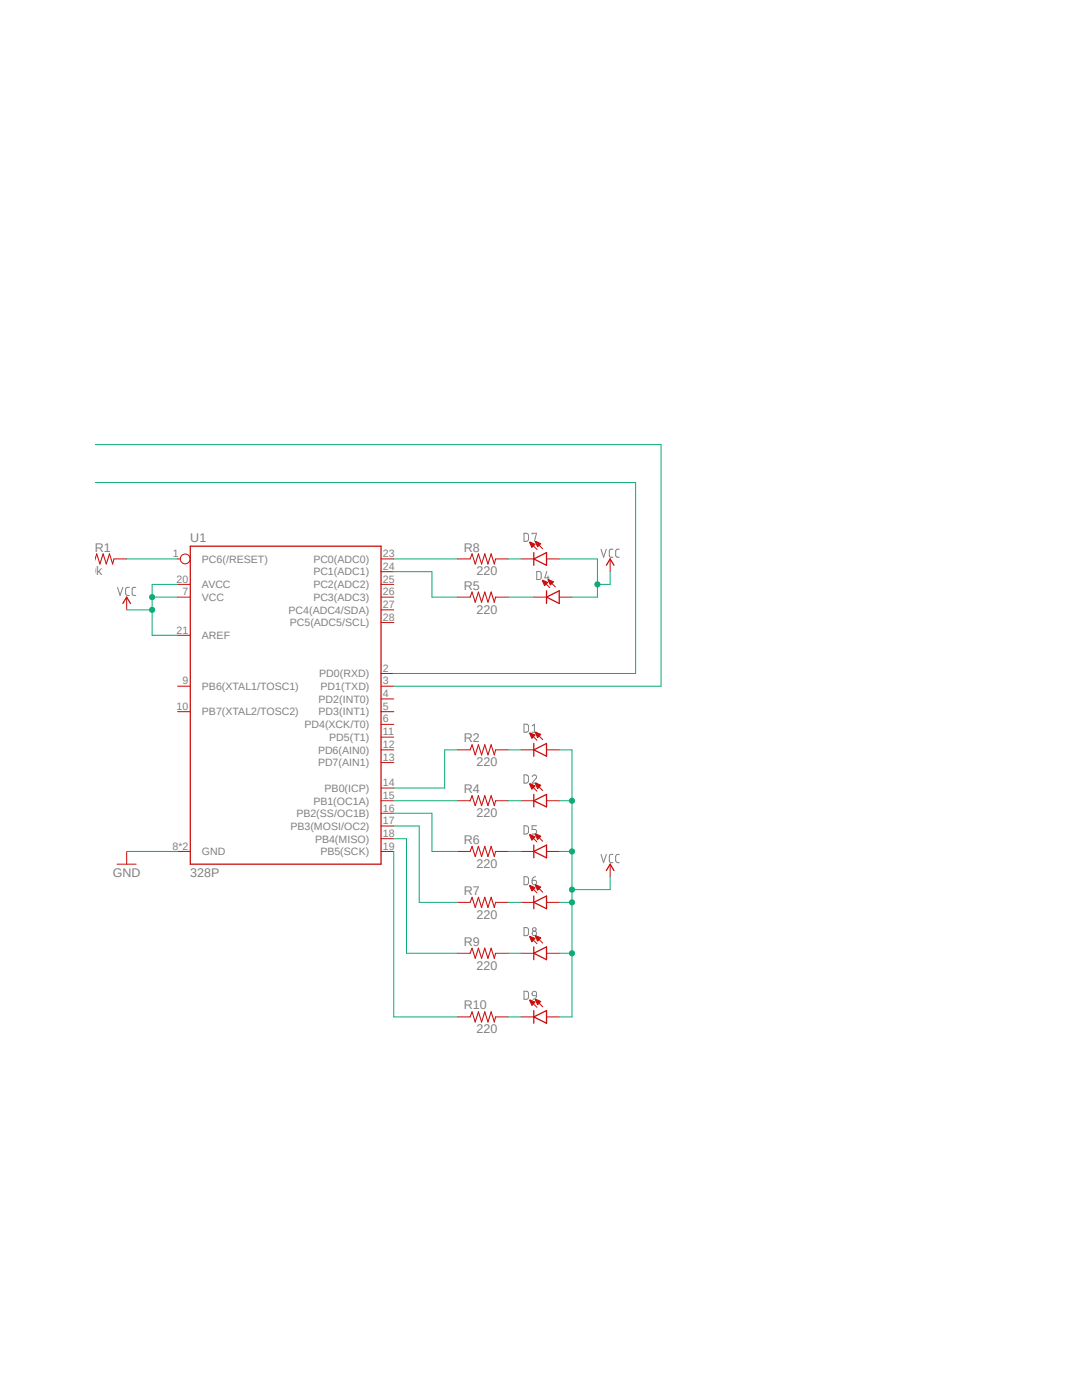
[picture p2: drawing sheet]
<svg xmlns="http://www.w3.org/2000/svg" width="216mm" height="279mm" viewBox="0 0 216 279" stroke-linecap="round" stroke-linejoin="round" font-family="sans-serif">
<path d="M132 88.6l-113 59.2M19 147.7l113 59.2" fill="none" stroke="#fff" stroke-width=".2"/>
<g fill="none" stroke="#808080" stroke-width=".2">
<path d="M23.5 117.2l.5 1.6 .5-1.6M25.8 117.2l-.5 .1-.2 .3v1.1l.7 .1M27.1 117.2l-.6 .1-.1 .3v1.1l.7 .1M104.6 106.4l.6 .1a1.26 1.26 0 0 1 .2 1.3l-.2 .2h-.6zM106.2 106.6v-.2h.9l-.5 1.6M107.1 114l.7 .1a1.25 1.25 0 0 1 0 1.5l-.7 .1zM109.1 114l-.4 1.3h.9M109.3 114.9v.8M119.9 109.6l.5 1.6 .6-1.6M122.3 109.6h-.5l-.2 .4v1l.7 .2M123.6 109.6h-.5l-.2 .4v1l.7 .2M104.6 144.5l.6 .1a1.3 1.3 0 0 1 .2 1.3l-.4 .2h-.4z"/>
<path d="M104.6 154.6l.6 .1a1.26 1.26 0 0 1 .2 1.3l-.4 .3h-.4zM106.2 155a.44 .44 0 0 1 .6-.3 .44 .44 0 0 1 .1 .7l-.7 .9h.9M106.2 146.1h.9M106.2 144.9l.4-.4v1.6M104.6 164.8l.6 .1a1.26 1.26 0 0 1 .2 1.3l-.4 .3h-.4zM104.6 175h.6a1.25 1.25 0 0 1 0 1.5l-.6 .1zM106.2 175.7h.5a.46 .46 0 0 1 .4 .5 .46 .46 0 0 1-.5 .4 .46 .46 0 0 1-.4-.5zM106.9 175a.72 .72 0 0 0-.7 .7M107.1 164.8h-.9v.7l.7 .1 .2 .3-.2 .5-.7 .1M119.9 170.5l.5 1.7 .6-1.7M122.3 170.5l-.5 .1-.2 .3v1.1l.3 .2h.4M123.6 170.5l-.7 .2v1.1a.58 .58 0 0 0 .7 .4"/>
<path d="M104.6 185.1l.6 .1a1.25 1.25 0 0 1 0 1.5h-.6zM104.6 197.8l.6 .1a1.3 1.3 0 0 1 .2 1.3l-.2 .2h-.6zM106.4 197.9h.4l.2 .1 .1 .7h-.5a.46 .46 0 0 1-.4-.4 .46 .46 0 0 1 .2-.4zM107.1 198.7a.72 .72 0 0 1-.8 .7"/>
<circle cx="106.6" cy="186.3" r=".46"/>
<circle cx="106.6" cy="185.5" r=".35"/>
</g>
<path d="M38 109h38v63.5h-38zM24.5 120.4l.8-1.2 .7 1.2M106.5 149.6l2.6-1.2v2.5zM106.5 148.4v2.5" fill="none" stroke="#c90d0c" stroke-width=".25"/>
<g fill="none" stroke="#c90d0c" stroke-width=".2">
<path d="M22.7 111.5h2.6M25.3 119.2v2.5M35.4 119.2h2.6M35.4 116.6h2.6M35.4 111.5h.6M76 119.2h2.6M76 116.6h2.6M76 114.1h2.6M76 111.5h2.6M35.4 136.9h2.6M35.4 126.8h2.6M76 136.9h2.6"/>
<path d="M76 139.5h2.6M76 134.4h2.6M76 124.2h2.6M76 121.7h2.6M35.4 142h2.6M76 142h2.6M76 159.8h2.6M76 157.3h2.6M76 152.2h2.6M76 149.6h2.6M76 147.1h2.6M76 144.6h2.6"/>
<path d="M104 149.6h2.5M105.7 146.3l1.4 1.4M106.9 146.2l1.4 1.4M109.1 149.6h2.5M23.4 172.5h3.8M25.3 169.9v2.6M35.4 169.9h2.6M76 169.9h2.6M76 167.4h2.6M76 164.8h2.6M76 162.3h2.6"/>
<circle cx="37" cy="111.5" r=".98"/>
</g>
<path d="M22.7 111.5l-.2 1.1-.7-2.1-.6 2.1-.6-2.1-.7 2.1-.6-2.1-.3 1.1" fill="none" stroke="#c90d0c" stroke-width=".21"/>
<path d="M106.8 146.2l1.1 .4-.6 .6z" fill-rule="evenodd" fill="#c90d0c"/>
<path d="M106.8 146.2l1.1 .4-.6 .6z" fill="none" stroke="#c90d0c" stroke-width=".2"/>
<path d="M105.7 146.3l1.1 .4-.7 .7z" fill-rule="evenodd" fill="#c90d0c"/>
<path d="M91.3 149.6h2.5M98.9 149.6h2.5M104 159.8h2.5M105.7 146.3l1.1 .4-.7 .7zM105.7 156.5l1.4 1.4M106.9 156.4l1.4 1.4M109.1 159.8h2.5" fill="none" stroke="#c90d0c" stroke-width=".2"/>
<path d="M93.8 149.6l.4-1 .6 2.1 .7-2.1 .6 2.1 .6-2.1 .7 2.1 .6-2.1 .6 2.1 .3-1.1" fill="none" stroke="#c90d0c" stroke-width=".21"/>
<path d="M106.5 159.8l2.6-1.3v2.5zM106.5 158.5v2.5" fill="none" stroke="#c90d0c" stroke-width=".25"/>
<path d="M106.8 156.3h.1l1 .4-.6 .7z" fill-rule="evenodd" fill="#c90d0c"/>
<path d="M106.8 156.3h.1l1 .4-.6 .7z" fill="none" stroke="#c90d0c" stroke-width=".2"/>
<path d="M105.7 156.5v-.1l1.1 .4-.7 .7z" fill-rule="evenodd" fill="#c90d0c"/>
<path d="M106.5 119.2h2.6M108.3 115.9l1.4 1.4M109.4 115.7l1.4 1.4M111.6 119.2h2.5M121.8 111.5v2.6M91.3 159.8h2.5M98.9 159.8h2.5M105.7 156.5v-.1l1.1 .4-.7 .7z" fill="none" stroke="#c90d0c" stroke-width=".2"/>
<path d="M93.8 159.8l.4-1 .6 2 .7-2 .6 2 .6-2 .7 2 .6-2 .6 2 .3-1" fill="none" stroke="#c90d0c" stroke-width=".21"/>
<path d="M109.1 119.2l2.5-1.3v2.5zM109.1 117.9v2.5M121 112.8l.8-1.3 .7 1.3" fill="none" stroke="#c90d0c" stroke-width=".25"/>
<path d="M109.4 115.7l1 .4-.6 .7-.5-1.1z" fill-rule="evenodd" fill="#c90d0c"/>
<path d="M109.4 115.7l1 .4-.6 .7-.5-1.1z" fill="none" stroke="#c90d0c" stroke-width=".2"/>
<path d="M108.2 115.9l.1-.1 1 .4-.6 .7z" fill-rule="evenodd" fill="#c90d0c"/>
<path d="M91.3 119.2h2.5M98.9 119.2h2.5M108.2 115.9l.1-.1 1 .4-.6 .7zM104 169.9h2.5M105.7 166.6l1.4 1.4M106.9 166.5l1.4 1.4M109.1 169.9h2.5" fill="none" stroke="#c90d0c" stroke-width=".2"/>
<path d="M93.8 119.2l.4-1 .6 2 .7-2 .6 2 .6-2 .7 2 .6-2 .6 2 .3-1" fill="none" stroke="#c90d0c" stroke-width=".21"/>
<path d="M106.5 169.9l2.6-1.2v2.5zM106.5 168.7v2.5" fill="none" stroke="#c90d0c" stroke-width=".25"/>
<path d="M106.8 166.5l.1-.1 1 .5-.6 .7z" fill-rule="evenodd" fill="#c90d0c"/>
<path d="M106.8 166.5l.1-.1 1 .5-.6 .7z" fill="none" stroke="#c90d0c" stroke-width=".2"/>
<path d="M105.7 166.6v-.1l1.1 .5-.7 .7z" fill-rule="evenodd" fill="#c90d0c"/>
<path d="M91.3 169.9h2.5M98.9 169.9h2.5M105.7 166.6v-.1l1.1 .5-.7 .7zM105.7 176.8l1.4 1.4M106.9 176.7l1.4 1.4M104 180.1h2.5M109.1 180.1h2.5" fill="none" stroke="#c90d0c" stroke-width=".2"/>
<path d="M93.8 169.9l.4-1 .6 2 .7-2 .6 2 .6-2 .7 2 .6-2 .6 2 .3-1" fill="none" stroke="#c90d0c" stroke-width=".21"/>
<path d="M106.5 178.8v2.6M106.5 180.1l2.6-1.3v2.6z" fill="none" stroke="#c90d0c" stroke-width=".25"/>
<path d="M106.8 176.7l.1-.1 1 .4-.6 .7z" fill-rule="evenodd" fill="#c90d0c"/>
<path d="M106.8 176.7l.1-.1 1 .4-.6 .7z" fill="none" stroke="#c90d0c" stroke-width=".2"/>
<path d="M105.7 176.8v-.1l1.1 .5-.7 .6z" fill-rule="evenodd" fill="#c90d0c"/>
<path d="M104 111.5h2.5M105.7 108.2l1.4 1.4M106.9 108.1l1.4 1.4M109.1 111.5h2.5M105.7 176.8v-.1l1.1 .5-.7 .6zM91.3 180.1h2.5M98.9 180.1h2.5" fill="none" stroke="#c90d0c" stroke-width=".2"/>
<path d="M93.8 180.1l.4-1 .6 2 .7-2 .6 2 .6-2 .7 2 .6-2 .6 2 .3-1" fill="none" stroke="#c90d0c" stroke-width=".21"/>
<path d="M106.5 111.5l2.6-1.2v2.5zM106.5 110.3v2.5" fill="none" stroke="#c90d0c" stroke-width=".25"/>
<path d="M106.8 108.1l.1-.1 1 .5-.6 .6z" fill-rule="evenodd" fill="#c90d0c"/>
<path d="M106.8 108.1l.1-.1 1 .5-.6 .6z" fill="none" stroke="#c90d0c" stroke-width=".2"/>
<path d="M105.7 108.2l1.1 .4-.7 .7z" fill-rule="evenodd" fill="#c90d0c"/>
<path d="M91.3 111.5h2.5M98.9 111.5h2.5M105.7 108.2l1.1 .4-.7 .7zM104 190.2h2.5M105.7 186.9l1.4 1.4M106.9 186.8l1.4 1.4M109.1 190.2h2.5" fill="none" stroke="#c90d0c" stroke-width=".2"/>
<path d="M93.8 111.5l.4-1 .6 2.1 .7-2.1 .6 2.1 .6-2.1 .7 2.1 .6-2.1 .6 2.1 .3-1.1" fill="none" stroke="#c90d0c" stroke-width=".21"/>
<path d="M106.5 190.2l2.6-1.2v2.5zM106.5 189v2.5" fill="none" stroke="#c90d0c" stroke-width=".25"/>
<path d="M106.8 186.8l.1-.1 1 .5-.6 .6z" fill-rule="evenodd" fill="#c90d0c"/>
<path d="M106.8 186.8l.1-.1 1 .5-.6 .6z" fill="none" stroke="#c90d0c" stroke-width=".2"/>
<path d="M105.7 186.9l1.1 .4-.7 .7z" fill-rule="evenodd" fill="#c90d0c"/>
<path d="M91.3 190.2h2.5M98.9 190.2h2.5M105.7 186.9l1.1 .4-.7 .7zM105.7 199.6l1.4 1.4M106.9 199.5l1.4 1.4M104 202.9h2.5M109.1 202.9h2.5" fill="none" stroke="#c90d0c" stroke-width=".2"/>
<path d="M93.8 190.2l.4-1 .6 2.1 .7-2.1 .6 2.1 .6-2.1 .7 2.1 .6-2.1 .6 2.1 .3-1.1" fill="none" stroke="#c90d0c" stroke-width=".21"/>
<path d="M106.5 202.9l2.6-1.2v2.5zM106.5 201.7v2.5" fill="none" stroke="#c90d0c" stroke-width=".25"/>
<path d="M106.8 199.5l1.1 .4-.6 .6z" fill-rule="evenodd" fill="#c90d0c"/>
<path d="M106.8 199.5l1.1 .4-.6 .6z" fill="none" stroke="#c90d0c" stroke-width=".2"/>
<path d="M105.7 199.6l1.1 .4-.7 .7z" fill-rule="evenodd" fill="#c90d0c"/>
<path d="M121.8 172.5v2.5M105.7 199.6l1.1 .4-.7 .7zM91.3 202.9h2.5M98.9 202.9h2.5" fill="none" stroke="#c90d0c" stroke-width=".2"/>
<path d="M93.8 202.9l.4-1 .6 2.1 .7-2.1 .6 2.1 .6-2.1 .7 2.1 .6-2.1 .6 2.1 .3-1.1" fill="none" stroke="#c90d0c" stroke-width=".21"/>
<path d="M121 173.7l.8-1.2 .7 1.2" fill="none" stroke="#c90d0c" stroke-width=".25"/>
<path d="M30.4 119.2h5M35.4 116.6h-5v5.1h-5.1" fill="none" stroke="#0dab76" stroke-width=".2"/>
<circle cx="30.3" cy="119.2" r=".51" fill="#0dab76"/>
<g fill="none" stroke="#0dab76" stroke-width=".2">
<path d="M30.4 121.7v5.1h5"/>
<circle cx="30.3" cy="119.2" r=".51"/>
</g>
<circle cx="30.3" cy="121.7" r=".51" fill="#0dab76"/>
<g fill="none" stroke="#0dab76" stroke-width=".2">
<path d="M111.6 111.5h7.6v7.7h-5.1M121.8 114.1v2.5h-2.6"/>
<circle cx="30.3" cy="121.7" r=".51"/>
</g>
<circle cx="119.2" cy="116.6" r=".51" fill="#0dab76"/>
<g fill="none" stroke="#0dab76" stroke-width=".2">
<path d="M111.6 149.6h2.5v20.3M111.6 159.8h2.5M121.8 175v2.5h-7.7"/>
<circle cx="119.2" cy="116.6" r=".51"/>
</g>
<circle cx="114.1" cy="159.8" r=".51" fill="#0dab76"/>
<g fill="none" stroke="#0dab76" stroke-width=".2">
<path d="M111.6 169.9h2.5v7.6"/>
<circle cx="114.1" cy="159.8" r=".51"/>
</g>
<circle cx="114.1" cy="169.9" r=".51" fill="#0dab76"/>
<g fill="none" stroke="#0dab76" stroke-width=".2">
<path d="M114.1 177.5v12.7M111.6 180.1h2.5"/>
<circle cx="114.1" cy="169.9" r=".51"/>
</g>
<circle cx="114.1" cy="180.1" r=".51" fill="#0dab76"/>
<g fill="none" stroke="#0dab76" stroke-width=".2">
<path d="M111.6 190.2h2.5v12.7"/>
<circle cx="114.1" cy="180.1" r=".51"/>
</g>
<circle cx="114.1" cy="190.2" r=".51" fill="#0dab76"/>
<g fill="none" stroke="#0dab76" stroke-width=".2">
<path d="M111.6 202.9h2.5"/>
<circle cx="114.1" cy="190.2" r=".51"/>
</g>
<circle cx="114.1" cy="177.5" r=".51" fill="#0dab76"/>
<g fill="none" stroke="#0dab76" stroke-width=".2">
<path d="M19 88.7h112.9v48.2h-53.3M19 96.3h107.8v38.1h-48.2M25.3 111.5h10.1M78.6 111.5h12.7M78.6 114.1h7.6v5.1h5.1M101.4 111.5h2.6M101.4 119.2h5.1M78.6 159.8h12.7M91.3 149.6h-2.6v7.7h-10.1M101.4 149.6h2.6M101.4 159.8h2.6M25.3 169.9h10.1"/>
<path d="M78.6 162.3h7.6v7.6h5.1M78.6 164.8h5.1v15.3h7.6M78.6 167.4h2.5v22.8h10.2M78.6 169.9v33h12.7M101.4 169.9h2.6M101.4 180.1h2.6M101.4 190.2h2.6M101.4 202.9h2.6"/>
<circle cx="114.1" cy="177.5" r=".51"/>
</g>
<g font-size="2.5" fill="#808080">
<text x="18.9" y="110.1">R1</text>
<text x="38" y="108.2">U1</text>
<text x="92.5" y="110.1">R8</text>
<text x="16.4" y="114.9">10k</text>
<text x="92.5" y="117.7">R5</text>
<text x="95.1" y="114.9">220</text>
<text x="95.1" y="122.5">220</text>
<text x="92.5" y="148.1">R2</text>
<text x="95.1" y="153">220</text>
<text x="92.5" y="158.3">R4</text>
<text x="95.1" y="163.1">220</text>
<text x="92.5" y="168.4">R6</text>
<text x="95.1" y="173.2">220</text>
<text x="22.5" y="175">GND</text>
<text x="38" y="175">328P</text>
<text x="92.5" y="178.6">R7</text>
<text x="95.1" y="183.4">220</text>
<text x="92.5" y="188.8">R9</text>
<text x="95.1" y="193.6">220</text>
<text x="92.5" y="201.4">R10</text>
<text x="95.1" y="206.3">220</text>
</g>
<g font-size="2.1" fill="#808080">
<text x="34.5" y="111.2">1</text>
<text x="40.3" y="112.3">PC6(/RESET)</text>
<text x="62.5" y="112.3">PC0(ADC0)</text>
<text x="76.4" y="113.7">24</text>
<text x="76.4" y="111.2">23</text>
<text x="35.2" y="116.3">20</text>
<text x="36.4" y="118.8">7</text>
<text x="40.3" y="119.9">VCC</text>
<text x="40.3" y="117.4">AVCC</text>
<text x="62.5" y="119.9">PC3(ADC3)</text>
<text x="62.5" y="117.4">PC2(ADC2)</text>
<text x="62.5" y="114.8">PC1(ADC1)</text>
<text x="76.4" y="118.8">26</text>
<text x="76.4" y="116.3">25</text>
<text x="57.6" y="122.5">PC4(ADC4/SDA)</text>
<text x="57.8" y="125">PC5(ADC5/SCL)</text>
<text x="76.4" y="123.9">28</text>
<text x="76.4" y="121.4">27</text>
<text x="35.2" y="126.4">21</text>
<text x="40.3" y="127.5">AREF</text>
<text x="36.4" y="136.6">9</text>
<text x="40.3" y="137.7">PB6(XTAL1/TOSC1)</text>
<text x="63.7" y="135.2">PD0(RXD)</text>
<text x="64" y="137.7">PD1(TXD)</text>
<text x="76.4" y="136.6">3</text>
<text x="76.4" y="134.1">2</text>
<text x="35.2" y="141.6">10</text>
<text x="40.3" y="142.8">PB7(XTAL2/TOSC2)</text>
<text x="63.6" y="142.8">PD3(INT1)</text>
<text x="63.6" y="140.2">PD2(INT0)</text>
<text x="76.4" y="141.6">5</text>
<text x="76.4" y="139.1">4</text>
<text x="60.7" y="145.3">PD4(XCK/T0)</text>
<text x="65.7" y="147.9">PD5(T1)</text>
<text x="76.4" y="149.3">12</text>
<text x="76.4" y="146.7">11</text>
<text x="76.4" y="144.2">6</text>
<text x="63.5" y="152.9">PD7(AIN1)</text>
<text x="63.5" y="150.4">PD6(AIN0)</text>
<text x="76.4" y="151.8">13</text>
<text x="62.5" y="160.6">PB1(OC1A)</text>
<text x="64.8" y="158">PB0(ICP)</text>
<text x="76.4" y="162">16</text>
<text x="76.4" y="159.4">15</text>
<text x="76.4" y="156.9">14</text>
<text x="58" y="165.6">PB3(MOSI/OC2)</text>
<text x="59.1" y="163.1">PB2(SS/OC1B)</text>
<text x="76.4" y="167">18</text>
<text x="76.4" y="164.5">17</text>
<text x="34.4" y="169.6">8*2</text>
<text x="40.3" y="170.7">GND</text>
<text x="62.9" y="168.1">PB4(MISO)</text>
<text x="63.9" y="170.7">PB5(SCK)</text>
<text x="76.4" y="169.6">19</text>
</g>
</svg>
